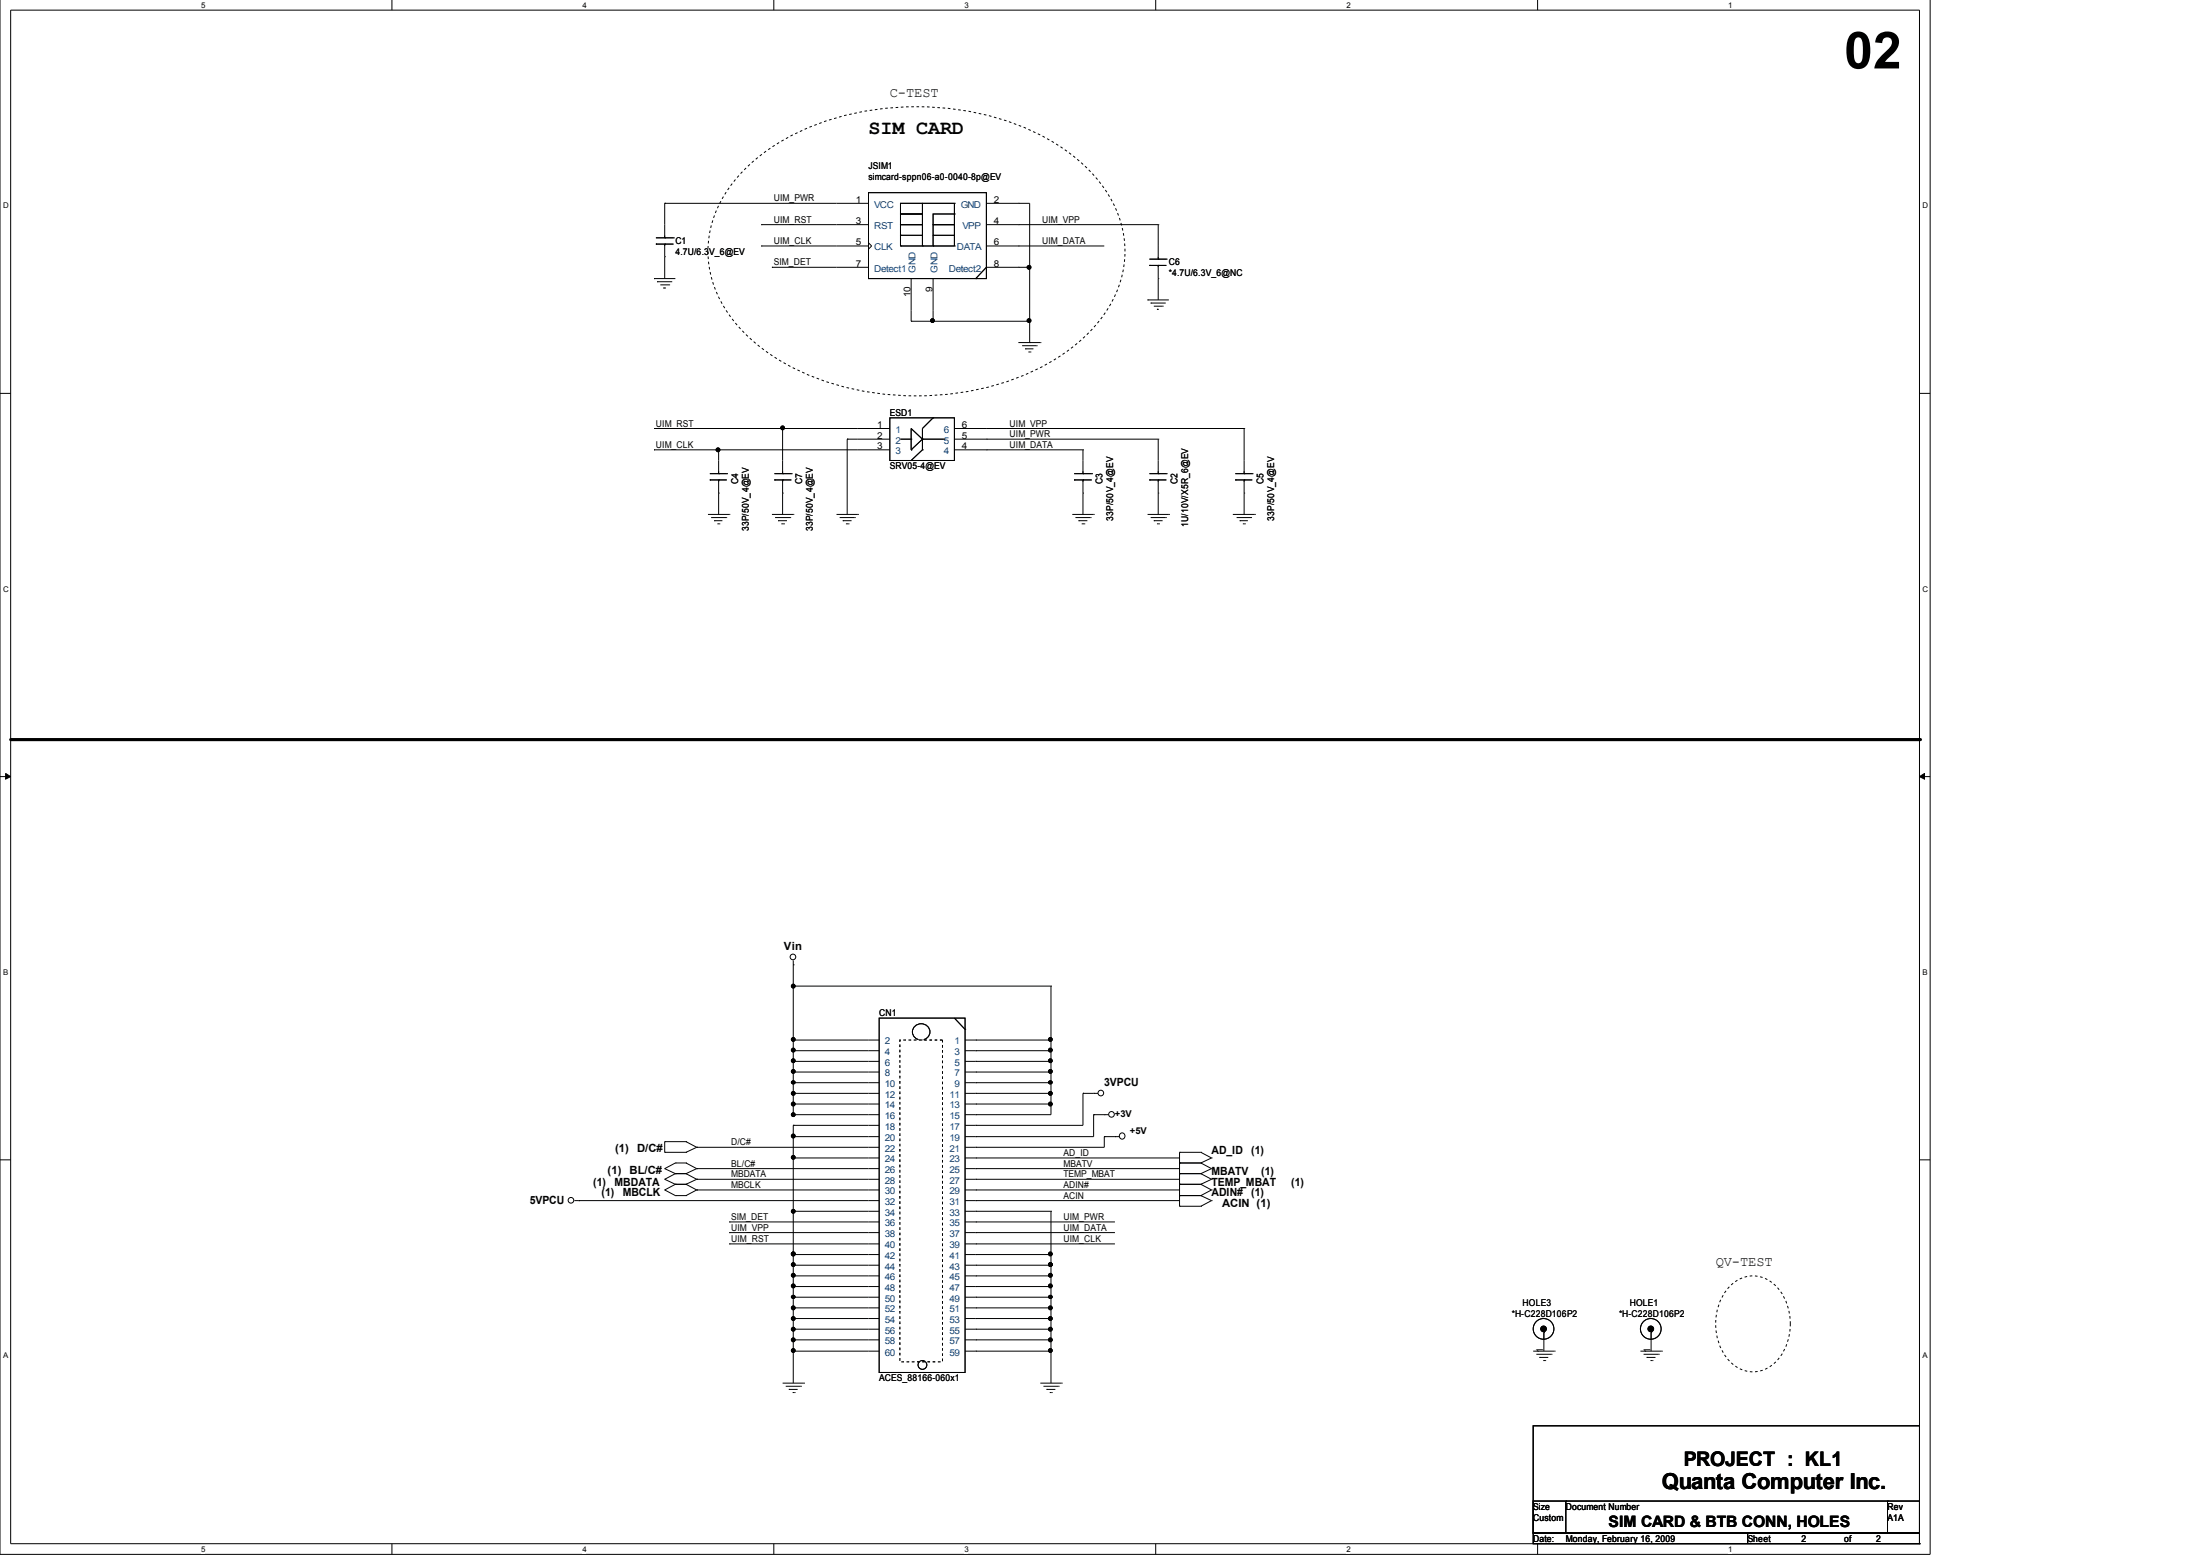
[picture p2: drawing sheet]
<svg xmlns="http://www.w3.org/2000/svg" width="297mm" height="210mm" viewBox="0 0 297 210" stroke-linecap="round" stroke-linejoin="round" font-family="sans-serif">
<path d="M0 -.1v209.9h260.6v-209.9M1.4 1.4h257.8v207h-257.8z" fill="none" stroke="#000" stroke-width=".14"/>
<g fill="#fff">
<path d="M27.2 .1h.4v1.1h-.4z"/>
<path d="M27.2 208.5h.4v1.1h-.4z"/>
</g>
<path d="M52.9 -.1v1.5M52.9 208.4v1.4" fill="none" stroke="#000" stroke-width=".14"/>
<g fill="#fff">
<path d="M78.7 .1h.4v1.1h-.4z"/>
<path d="M78.7 208.5h.4v1.1h-.4z"/>
</g>
<path d="M104.5 -.1v1.5M104.5 208.4v1.4" fill="none" stroke="#000" stroke-width=".14"/>
<g fill="#fff">
<path d="M130.2 .1h.4v1.1h-.4z"/>
<path d="M130.2 208.5h.4v1.1h-.4z"/>
</g>
<path d="M156 -.1v1.5M156 208.4v1.4" fill="none" stroke="#000" stroke-width=".14"/>
<g fill="#fff">
<path d="M181.8 .1h.4v1.1h-.4z"/>
<path d="M181.8 208.5h.4v1.1h-.4z"/>
</g>
<path d="M207.6 -.1v1.5M207.6 208.4v1.4" fill="none" stroke="#000" stroke-width=".14"/>
<g fill="#fff">
<path d="M233.3 .1h.5v1.1h-.5z"/>
<path d="M233.3 208.5h.5v1.1h-.5z"/>
<path d="M.4 27.2h.5v1.1h-.5z"/>
<path d="M259.6 27.2h.5v1.1h-.5z"/>
<path d="M.4 78.9h.5v1.1h-.5z"/>
<path d="M259.6 78.9h.5v1.1h-.5z"/>
</g>
<path d="M0 53.1h1.4M259.2 53.1h1.4" fill="none" stroke="#000" stroke-width=".14"/>
<g fill="#fff">
<path d="M.4 130.7h.5v1.1h-.5z"/>
<path d="M259.6 130.7h.5v1.1h-.5z"/>
</g>
<path d="M0 104.8h1.4M259.2 104.8h1.4" fill="none" stroke="#000" stroke-width=".14"/>
<path d="M.8 104.4l.6 .4-.6 .4zM259.2 104.8l.6-.4v.8z" fill="#000" stroke="#000" stroke-width=".14"/>
<g fill="#fff">
<path d="M.4 182.4h.6v1.1h-.6z"/>
<path d="M259.6 182.4h.6v1.1h-.6z"/>
</g>
<g fill="none" stroke="#000" stroke-width=".14">
<path d="M88.3 37.6h.1M88.3 37.6h2.9M88.6 32.9h.1M88.6 32.1h2.3M88.6 32.9h2.3M88.7 38h.1M88.7 38h2.1M89.2 38.5h1.1M89.6 38.9h.1M89.6 38.9h.3M89.7 27.4h.1M89.7 34.6h.1"/>
<path d="M89.7 32.9h.1M89.7 32.1h.1M89.7 27.4h27.6M89.7 27.4v4.7M89.7 32.9v4.7M90.3 38.5h.1M90.9 32.1h.1M102.8 30.3h.1M102.8 33.2h.1M102.8 30.3h14.5M102.8 33.2h14.5M104.2 36.1h.1"/>
<path d="M104.2 36.1h13.1M117.3 26h15.9v11.6h-15.9zM117.3 32.8l.4 .4-.4 .4M121.6 30.3h2.9v1.5h-2.9zM121.6 28.9h2.9v1.4h-2.9zM121.6 27.4h2.9v1.5h-2.9zM121.6 33.2h.1M121.6 31.8h.1M121.6 33.2h7.3M121.6 31.8v1.4M123 37.6v5.8M124.5 33.2h.1"/>
<path d="M124.5 27.4h4.4M124.5 31.8v1.4M126 28.9h2.9v1.4h-2.9zM126 30.3h2.9v1.5h-2.9zM126 33.2h.1M126 31.8v1.4M126 37.6v5.8M128.9 27.4h.1M128.9 28.9h.1M128.9 33.2h.1M128.9 27.4v1.5M128.9 31.8v1.4"/>
<path d="M131.7 37.6h.1M133.2 27.4h5.8v18.8M133.2 30.3h23.2M133.2 33.2h15.9M137.5 27.4h.1M137.5 30.3h.1M137.5 33.2h.1M137.5 36.1h.1M139 36.1h.1M139 36.1h-5.8l-1.5 1.5M155.2 35.8h.1M155.2 35h2.3"/>
<path d="M155.2 35.8h2.3M156.4 37.6h.1M156.4 30.3h.1M156.4 35.8h.1M156.4 35h.1M156.4 30.3v4.7M156.4 35.8v4.7M157.5 35h.1M88.3 57.8h.1M88.3 57.8h31.8M105.7 57.8h.1M105.7 57.8v6.1"/>
<path d="M114.4 59.3h.1M114.4 59.3h5.7M114.4 59.3v10.1M120.1 56.4h8.8v5.8h-8.8zM121.6 59.3h1.4M123 43.4h.1M123 59.3h.1M123 43.4h16M124.5 59.3h.1M124.5 59.3h2.9M124.5 59.3l-1.5-1.5v2.9M124.5 59.3l-1.5 1.4"/>
<path d="M126 43.4h.1M126 56.4h.1M126 56.4l-1.5 1.4v2.9M127.4 59.3h.1M128.9 59.3h27.5M128.9 57.8h39.1M133.2 59.3h.1M133.2 57.8h.1M137.5 46.2h3M138 46.7h2M138.4 47.1h.1M138.4 47.1h1.1"/>
<path d="M138.9 47.5h.2M139 43.4h.1M139 46.2h.1M139.1 47.5h.1M140 46.7h.1M140.5 46.2h.1M154.9 40.5h.1M154.9 40.5h2.9M155.4 40.9h.1M155.4 40.9h2M155.8 41.3h1.2M156.2 41.8h.1"/>
<path d="M156.2 41.8h.3M156.4 59.3h.1M156.4 59.3v4.6M157 41.3h.1M168 57.8h.1M168 57.8v6.1M88.3 60.7h.1M88.3 60.7h31.8M95.6 69.4h2.9M95.8 64.8h.1M95.8 64.8h2.3M95.8 63.9h2.3"/>
<path d="M96 69.9h2M96.4 70.3h.1M96.4 70.3h1.1M96.9 70.7h.2M97 60.7h.1M97 66.6h.1M97 63.9h.1M97 64.8h.1M97 60.7v3.2M97 64.8v4.6M97.1 70.7h.1M98 69.9h.1"/>
<path d="M98.1 63.9h.1M98.5 69.4h.1M104.2 69.4h2.9M104.6 64.8h.1M104.6 64.8h2.2M104.6 63.9h2.2M104.6 69.9h2.1M105.1 70.3h.1M105.1 70.3h1.2M105.5 70.7h.3M105.7 66.6h.1M105.7 63.9h.1"/>
<path d="M105.7 64.8h.1M105.7 64.8v4.6M105.8 70.7h.1M106.7 69.9h.1M106.8 63.9h.1M107.1 69.4h.1M112.9 69.4h2.9M113.4 69.9h2M113.8 70.3h.1M113.8 70.3h1.2M114.2 70.7h.4M114.6 70.7h.1"/>
<path d="M115.4 69.9h.1M115.8 69.4h.1M123 62.2h.1M123 60.7h.1M124.5 60.7h.1M124.5 60.7l-1.5 1.5M128.9 60.7h17.3M133.2 60.7h.1M144.8 69.4h2.9M145 64.8h.1M145 64.8h2.4M145 63.9h2.4"/>
<path d="M145.2 69.9h2M145.6 70.3h.1M145.6 70.3h1.2M146 70.7h.4M146.2 60.7h.1M146.2 66.6h.1M146.2 63.9h.1M146.2 64.8h.1M146.2 60.7v3.2M146.2 64.8v4.6M146.4 70.7h.1M147.2 69.9h.1"/>
<path d="M147.4 63.9h.1M147.7 69.4h.1M154.9 69.4h2.9M155.2 64.8h.1M155.2 64.8h2.3M155.2 63.9h2.3M155.4 69.9h2M155.8 70.3h.1M155.8 70.3h1.2M156.2 70.7h.3M156.4 66.6h.1M156.4 63.9h.1"/>
<path d="M156.4 64.8h.1M156.4 64.8v4.6M156.5 70.7h.1M157.4 69.9h.1M157.5 63.9h.1M157.8 69.4h.1M166.5 69.4h2.9M166.8 64.8h.1M166.8 64.8h2.3M166.8 63.9h2.3M167 69.9h1.9M167.4 70.3h.1"/>
<path d="M167.4 70.3h1.1M167.8 70.7h.3M168 66.6h.1M168 63.9h.1M168 64.8h.1M168 64.8v4.6M168.1 70.7h.1M168.9 69.9h.1M169.1 63.9h.1M169.4 69.4h.1M107.1 133.1h.1M107.1 130.2h.1"/>
<path d="M107.1 129.6v20.9M107.1 133.1h34.8M118.7 137.4h11.6v47.9h-11.6zM123.4 138.6a1.14 1.14 0 0 1 1.7-.1 1.14 1.14 0 0 1 0 1.7 1.15 1.15 0 0 1-1.5-.1 1.15 1.15 0 0 1-.2-1.5zM128.9 137.4l1.4 1.6M130.3 139h.1M141.9 133.1h.1M141.9 133.1v17.4h-11.6M0 156.6h1.4M89.7 157.7h.1M89.7 159.2h.1M89.7 154.1h.1"/>
<path d="M89.7 155.5h.1M89.7 154.1v1.4M89.7 157.7l1.5 .7M89.7 159.2l1.5 .7M89.7 154.1h2.9M89.7 155.5h2.9M91.2 158.4h.1M91.2 157h.1M91.2 159.9h.1M91.2 158.4h1.4M91.2 157h1.4M91.2 157l-1.5 .7"/>
<path d="M91.2 159.9h1.4M91.2 158.4l-1.5 .8M91.2 159.9l-1.5 .7M92.6 158.4h.1M92.6 157h.1M92.6 159.9h.1M92.6 154.1h.1M92.6 155.5h.1M92.6 157l1.5 .7M92.6 158.4l1.5 .8M92.6 159.9l1.5 .7M92.6 154.1l1.5 .8"/>
<path d="M94.1 157.7h.1M94.1 159.2h.1M94.1 154.9h.1M94.1 157.7h24.6M94.1 159.2h24.6M94.1 154.9h24.6M94.1 157.7l-1.5 .7M94.1 159.2l-1.5 .7M94.1 154.9l-1.5 .6M107.1 156.3h.1M107.1 151.9h.1M107.1 153.4h.1"/>
<path d="M107.1 140.4h.1M107.1 141.8h.1M107.1 149h.1M107.1 147.6h.1M107.1 146.1h.1M107.1 144.7h.1M107.1 143.3h.1M107.1 150.5h.1M107.1 156.3h11.6M107.1 151.9v34.8M107.1 147.6h11.6M107.1 150.5h11.6"/>
<path d="M107.1 153.4h11.6M107.1 151.9h11.6M107.1 140.4h11.6M107.1 141.8h11.6M107.1 149h11.6M107.1 146.1h11.6M107.1 144.7h11.6M107.1 143.3h11.6M130.3 157.7h29M130.3 159.2h29M130.3 156.3h29M130.3 147.6h11.6"/>
<path d="M130.3 140.4h11.6M130.3 141.8h11.6M130.3 149h11.6M130.3 146.1h11.6M130.3 144.7h11.6M130.3 143.3h11.6M131.7 151.9h.1M131.7 153.4h.1M131.7 154.9h.1M131.7 140.4h.1M131.7 141.8h.1M131.7 143.3h.1"/>
<path d="M131.7 144.7h.1M131.7 146.1h.1M131.7 147.6h.1M131.7 149h.1M131.7 150.5h.1M131.7 156.3h.1M131.7 157.7h.1M131.7 159.2h.1M141.9 140.4h.1M141.9 141.8h.1M141.9 143.3h.1M141.9 144.7h.1"/>
<path d="M141.9 147.6h.1M141.9 149h.1M141.9 146.1h.1M146.2 147.6h.1M146.2 147.6v4.3h-15.9M146.2 147.6h2.1M147.7 150.5h.1M147.7 147.6h.1M147.7 150.5h2M147.7 150.5v2.9h-17.4M149.1 153.4h.1M149.1 150.5h.1"/>
<path d="M149.1 153.4v1.5h-18.8M149.1 153.4h2M150.5 153.4h.1M159.3 158.4h.1M159.3 157h.1M159.3 159.9h.1M159.3 155.5h.1M159.3 158.4h2.8M159.3 157h2.8M159.3 159.9h2.8M159.3 155.5h2.8M159.3 155.5v7.3"/>
<path d="M162.1 158.4h.1M162.1 157h.1M162.1 159.9h.1M162.1 155.5h.1M162.1 157l1.5 .7M162.1 158.4l1.5 .8M162.1 159.9l1.5 .7M162.1 155.5l1.5 .8M163.6 157.7h.1M163.6 159.2h.1M163.6 156.3h.1M163.6 157.7l-1.5 .7"/>
<path d="M163.6 159.2l-1.5 .7M163.6 156.3l-1.5 .7M259.2 156.6h1.4M77.6 162.1h41.1M78.1 162.1h.1M89.7 160.6h.1M89.7 160.6l1.5 .8M91.2 161.4h.1M91.2 161.4h1.4M92.6 161.4h.1M94.1 160.6h.1M94.1 160.6h24.6"/>
<path d="M94.1 160.6l-1.5 .8M98.5 164.9h.1M98.5 166.4h.1M98.5 167.9h.1M98.5 164.9h20.2M98.5 166.4h20.2M98.5 167.9h20.2M107.1 163.5h.1M107.1 172.2h.1M107.1 169.3h.1M107.1 170.8h.1M107.1 173.7h.1"/>
<path d="M107.1 175.1h.1M107.1 178h.1M107.1 176.5h.1M107.1 179.4h.1M107.1 169.3h11.6M107.1 170.8h11.6M107.1 163.5h11.6M107.1 179.4h11.6M107.1 178h11.6M107.1 176.5h11.6M107.1 175.1h11.6M107.1 173.7h11.6"/>
<path d="M107.1 172.2h11.6M130.3 160.6h29M130.3 164.9h20.2M130.3 166.4h20.2M130.3 167.9h20.2M130.3 169.3h11.6M130.3 170.8h11.6M130.3 163.5h11.6M130.3 179.4h11.6M130.3 178h11.6M130.3 176.5h11.6M130.3 175.1h11.6"/>
<path d="M130.3 173.7h11.6M130.3 172.2h11.6M130.3 162.1h29M131.7 167.9h.1M131.7 164.9h.1M131.7 166.4h.1M131.7 169.3h.1M131.7 170.8h.1M131.7 179.4h.1M131.7 178h.1M131.7 176.5h.1M131.7 175.1h.1"/>
<path d="M131.7 173.7h.1M131.7 172.2h.1M131.7 160.6h.1M131.7 162.1h.1M131.7 163.5h.1M141.9 169.3h.1M141.9 172.2h.1M141.9 176.5h.1M141.9 173.7h.1M141.9 175.1h.1M141.9 179.4h.1M141.9 178h.1"/>
<path d="M141.9 163.5h.1M141.9 170.8h.1M141.9 163.5v23.2M159.3 161.4h.1M159.3 162.8h.1M159.3 161.4h2.8M159.3 162.8h2.8M162.1 161.4h.1M162.1 162.8h.1M162.1 161.4l1.5 .7M163.6 160.6h.1M163.6 162.1h.1"/>
<path d="M163.6 160.6l-1.5 .8M163.6 162.1l-1.5 .7M208.4 179.8h.1M208.4 179.8v2.6M222.9 179.8h.1M222.9 179.8v2.6M105.7 186.7h2.8M106.1 187.1h2M106.5 187.6h.1M106.5 187.6h1.2M107 188h.3M107.1 180.9h.1"/>
<path d="M107.1 182.4h.1M107.1 182.4h11.6M107.1 180.9h11.6M107.3 188h.1M108.1 187.1h.1M108.5 186.7h.1M130.3 182.4h11.6M130.3 180.9h11.6M131.7 182.4h.1M131.7 180.9h.1M140.5 186.7h2.8M140.9 187.1h2"/>
<path d="M141.3 187.6h.1M141.3 187.6h1.2M141.7 188h.3M141.9 182.4h.1M141.9 180.9h.1M142 188h.1M142.9 187.1h.1M143.3 186.7h.1M207 192.5h52.2v14.4h-52.2zM207 182.4h2.9M207.4 182.8h2.1M207.9 183.2h.1"/>
<path d="M207.9 183.2h1.1M208.4 183.7h.2M208.6 183.7h.1M209.5 182.8h.1M209.9 182.4h.1M221.5 182.4h2.9M221.9 182.8h2M222.3 183.2h.1M222.3 183.2h1.2M222.8 183.7h.3M223.1 183.7h.1M223.9 182.8h.1"/>
<path d="M224.4 182.4h.1M207 206.9h52.2v1.5h-52.2zM207 202.6h52.2v4.3h-52.2zM211.4 202.6h.1M211.4 202.6v4.3M236 206.9h.1M236 206.9v1.5M254.8 202.6h.1M254.8 202.6v4.3M259.2 208.4h.1M259.2 206.9v1.5"/>
<circle cx="107.1" cy="129.2" r=".38"/>
<circle cx="148.6" cy="147.5" r=".38"/>
<circle cx="150.1" cy="150.4" r=".38"/>
<circle cx="151.5" cy="153.3" r=".4"/>
<circle cx="77.1" cy="162" r=".38"/>
<circle cx="208.4" cy="179.4" r="1.4"/>
<circle cx="222.9" cy="179.4" r="1.4"/>
<circle cx="124.5" cy="184.2" r=".59"/>
</g>
<g fill="#000" stroke="#000" stroke-width=".14">
<path d="M106.9 146h.4l.1 .1-.1 .2h-.4l-.1-.2z" fill-rule="evenodd"/>
<path d="M106.9 146h.4l.1 .1-.1 .2h-.4l-.1-.2z" fill-rule="evenodd"/>
<path d="M141.6 146h.4l.1 .1-.1 .2h-.4v-.2z" fill-rule="evenodd"/>
<path d="M141.6 146h.4l.1 .1-.1 .2h-.4v-.2z" fill-rule="evenodd"/>
<path d="M106.9 174.9h.4l.1 .2-.1 .1h-.4l-.1-.1z" fill-rule="evenodd"/>
<path d="M106.9 174.9h.4l.1 .2-.1 .1h-.4l-.1-.1z" fill-rule="evenodd"/>
<path d="M141.6 174.9h.4l.1 .2-.1 .1h-.4v-.1z" fill-rule="evenodd"/>
<path d="M141.6 174.9h.4l.1 .2-.1 .1h-.4v-.1z" fill-rule="evenodd"/>
<circle cx="138.9" cy="36.1" r=".25"/>
<circle cx="105.7" cy="57.8" r=".25"/>
<circle cx="125.9" cy="43.3" r=".25"/>
<circle cx="138.9" cy="43.3" r=".25"/>
<circle cx="96.9" cy="60.7" r=".25"/>
<circle cx="107.1" cy="133.1" r=".25"/>
<circle cx="107.1" cy="141.7" r=".25"/>
<circle cx="107.1" cy="140.3" r=".25"/>
<circle cx="107.1" cy="147.6" r=".25"/>
<circle cx="107.1" cy="156.2" r=".25"/>
<circle cx="107.1" cy="143.2" r=".25"/>
<circle cx="107.1" cy="149" r=".25"/>
<circle cx="107.1" cy="150.5" r=".25"/>
<circle cx="107.1" cy="144.6" r=".25"/>
<circle cx="107.1" cy="153.3" r=".25"/>
<circle cx="141.8" cy="141.7" r=".25"/>
<circle cx="141.8" cy="140.3" r=".25"/>
<circle cx="141.8" cy="149" r=".25"/>
<circle cx="141.8" cy="147.6" r=".25"/>
<circle cx="141.8" cy="143.2" r=".25"/>
<circle cx="141.8" cy="144.6" r=".25"/>
<circle cx="107.1" cy="172.1" r=".25"/>
<circle cx="107.1" cy="173.6" r=".25"/>
<circle cx="107.1" cy="163.5" r=".25"/>
<circle cx="107.1" cy="176.5" r=".25"/>
<circle cx="107.1" cy="179.4" r=".25"/>
<circle cx="107.1" cy="169.3" r=".25"/>
<circle cx="107.1" cy="178" r=".25"/>
<circle cx="107.1" cy="170.7" r=".25"/>
<circle cx="141.8" cy="172.1" r=".25"/>
<circle cx="141.8" cy="173.6" r=".25"/>
<circle cx="141.8" cy="179.4" r=".25"/>
<circle cx="141.8" cy="176.5" r=".25"/>
<circle cx="141.8" cy="169.3" r=".25"/>
<circle cx="141.8" cy="178" r=".25"/>
<circle cx="141.8" cy="170.7" r=".25"/>
<circle cx="208.4" cy="179.4" r=".38"/>
<circle cx="222.9" cy="179.4" r=".38"/>
<circle cx="107.1" cy="182.3" r=".25"/>
<circle cx="107.1" cy="180.9" r=".25"/>
<circle cx="141.8" cy="180.9" r=".25"/>
<circle cx="141.8" cy="182.3" r=".25"/>
</g>
<path d="M1.4 99.8h257.8" fill="none" stroke="#000" stroke-width=".42"/>
<circle cx="259.2" cy="99.8" r=".21" fill="#000"/>
<path d="M101 22.4a31.7 31.7 0 0 1 18.2-7.7 37.5 37.5 0 0 1 22.9 4.4 20.1 20.1 0 0 1 9 10.1 14.6 14.6 0 0 1-3.4 15 28.5 28.5 0 0 1-15.1 8.2 38.7 38.7 0 0 1-25.5-2.7 21.9 21.9 0 0 1-10.1-9.6 14.3 14.3 0 0 1 1.7-15.1l1.1-1.4zM121.5 140.4h5.8v43.4h-5.8zM233.7 173.5a4.2 4.2 0 0 1 6.5 .6 7.7 7.7 0 0 1-.5 9.8 4.2 4.2 0 0 1-6.6-.6 7.7 7.7 0 0 1 .6-9.8z" fill="none" stroke="#000" stroke-width=".14" stroke-dasharray=".4 .4 .4 .4 .4 .4 .4 .4" stroke-linecap="butt"/>
<path d="M121.5 140.4h5.8v43.4h-5.8z" fill="none" stroke="#fff" stroke-width=".14" stroke-dasharray="0 .4 .4 .4 .4 .4 .4 .4 .4" stroke-linecap="butt"/>
<text font-size="6.9" x="249" y="9.2">02</text>
<text font-size="3" x="224.4" y="201">Quanta Computer Inc.</text>
<g font-size="2.7">
<text x="117.3" y="18">SIM CARD</text>
<text x="227.3" y="197.9">PROJECT : KL1</text>
</g>
<text font-size="2.1" x="217.2" y="206.1">SIM CARD &amp; BTB CONN, HOLES</text>
<g font-size="1.9">
<text x="120.1" y="13.1">C-TEST</text>
<text x="231.6" y="170.9">QV-TEST</text>
</g>
<g font-size="1.5">
<text x="105.8" y="128.2">Vin</text>
<text x="149.1" y="146.6">3VPCU</text>
<text x="83.1" y="155.5">(1)</text>
<text x="86" y="155.5">D/C#</text>
<text x="163.6" y="155.7">AD_ID</text>
<text x="168.9" y="155.7">(1)</text>
<text x="80.1" y="160">(1)</text>
<text x="81.2" y="161.5">(1)</text>
<text x="82" y="158.4">(1)</text>
<text x="83" y="160">MBDATA</text>
<text x="84.1" y="161.5">MBCLK</text>
<text x="85" y="158.4">BL/C#</text>
<text x="163.6" y="158.6">MBATV</text>
<text x="163.6" y="160">TEMP_MBAT</text>
<text x="163.6" y="161.5">ADIN#</text>
<text x="168.9" y="161.5">(1)</text>
<text x="170.3" y="158.6">(1)</text>
<text x="174.3" y="160">(1)</text>
<text x="71.5" y="162.5">5VPCU</text>
<text x="165" y="162.9">ACIN (1)</text>
</g>
<g font-size="1.3">
<text x="117.3" y="22.8">JSIM1</text>
<text x="104.5" y="27.2">UIM_PWR</text>
<text x="115.6" y="27.4">1</text>
<text x="117.3" y="24.3">simcard-sppn06-a0-0040-8p@EV</text>
<text x="134.2" y="27.4">2</text>
<text x="91.2" y="32.9">C1</text>
<text x="91.2" y="34.4">4.7U/6.3V_6@EV</text>
<text x="104.5" y="30.1">UIM_RST</text>
<text x="104.5" y="32.9">UIM_CLK</text>
<text x="104.5" y="35.8">SIM_DET</text>
<text x="115.6" y="33.1">5</text>
<text x="115.6" y="30.2">3</text>
<text x="115.6" y="36">7</text>
<text x="134.2" y="33.1">6</text>
<text x="134.2" y="30.2">4</text>
<text x="134.2" y="36">8</text>
<text x="140.7" y="30.1">UIM_VPP</text>
<text x="140.7" y="32.9">UIM_DATA</text>
<text x="157.8" y="35.8">C6</text>
<text x="122.9" y="40.1" transform="rotate(-90 122.9 40.1)">10</text>
<text x="125.9" y="39.4" transform="rotate(-90 125.9 39.4)">9</text>
<text x="157.8" y="37.3">*4.7U/6.3V_6@NC</text>
<text x="88.6" y="57.6">UIM_RST</text>
<text x="118.4" y="57.8">1</text>
<text x="118.4" y="59.2">2</text>
<text x="120.1" y="56.1">ESD1</text>
<text x="129.9" y="59.2">5</text>
<text x="129.9" y="57.8">6</text>
<text x="136.3" y="59">UIM_PWR</text>
<text x="136.3" y="57.6">UIM_VPP</text>
<text x="88.6" y="60.5">UIM_CLK</text>
<text x="99.7" y="65.4" transform="rotate(-90 99.7 65.4)">C4</text>
<text x="108.3" y="65.4" transform="rotate(-90 108.3 65.4)">C7</text>
<text x="118.4" y="60.6">3</text>
<text x="120.1" y="63.3">SRV05-4@EV</text>
<text x="129.9" y="60.6">4</text>
<text x="136.3" y="60.5">UIM_DATA</text>
<text x="148.8" y="65.4" transform="rotate(-90 148.8 65.4)">C3</text>
<text x="159" y="65.4" transform="rotate(-90 159 65.4)">C2</text>
<text x="170.6" y="65.4" transform="rotate(-90 170.6 65.4)">C5</text>
<text x="101.1" y="71.7" transform="rotate(-90 101.1 71.7)">33P/50V_4@EV</text>
<text x="109.7" y="71.7" transform="rotate(-90 109.7 71.7)">33P/50V_4@EV</text>
<text x="150.3" y="70.3" transform="rotate(-90 150.3 70.3)">33P/50V_4@EV</text>
<text x="160.4" y="71.1" transform="rotate(-90 160.4 71.1)">1U/10V/X5R_6@EV</text>
<text x="172" y="70.3" transform="rotate(-90 172 70.3)">33P/50V_4@EV</text>
<text x="118.7" y="137.2">CN1</text>
<text x="98.7" y="154.6">D/C#</text>
<text x="150.5" y="150.8">+3V</text>
<text x="152.6" y="153.1">+5V</text>
<text x="98.7" y="157.5">BL/C#</text>
<text x="98.7" y="158.9">MBDATA</text>
<text x="98.7" y="160.4">MBCLK</text>
<text x="143.6" y="156.1">AD_ID</text>
<text x="143.6" y="157.5">MBATV</text>
<text x="143.6" y="158.9">TEMP_MBAT</text>
<text x="143.6" y="160.4">ADIN#</text>
<text x="143.6" y="161.8">ACIN</text>
<text x="98.7" y="164.7">SIM_DET</text>
<text x="98.7" y="166.1">UIM_VPP</text>
<text x="98.7" y="167.7">UIM_RST</text>
<text x="143.6" y="167.7">UIM_CLK</text>
<text x="143.6" y="164.7">UIM_PWR</text>
<text x="143.6" y="166.1">UIM_DATA</text>
<text x="204.1" y="177.7">*H-C228D106P2</text>
<text x="205.6" y="176.3">HOLE3</text>
<text x="218.6" y="177.7">*H-C228D106P2</text>
<text x="220" y="176.3">HOLE1</text>
<text x="208.4" y="182.6" transform="rotate(-90 208.4 182.6)">1</text>
<text x="222.8" y="182.6" transform="rotate(-90 222.8 182.6)">1</text>
<text x="118.7" y="186.5">ACES_88166-060x1</text>
<text x="207" y="203.8">Size</text>
<text x="211.4" y="203.8">Document Number</text>
<text x="254.8" y="203.8">Rev</text>
<text x="207" y="208.1">Date:</text>
<text x="207" y="205.2">Custom</text>
<text x="211.4" y="208.1">Monday, February 16, 2009</text>
<text x="236" y="208.1">Sheet</text>
<text x="243.2" y="208.1">2</text>
<text x="249" y="208.1">of</text>
<text x="253.3" y="208.1">2</text>
<text x="254.8" y="205.2">A1A</text>
</g>
<g font-size="1.3" fill="#004080">
<text x="118" y="28">VCC</text>
<text x="129.7" y="28">GND</text>
<text x="118" y="33.8">CLK</text>
<text x="118" y="30.9">RST</text>
<text x="129.2" y="33.8">DATA</text>
<text x="130" y="30.9">VPP</text>
<text x="118" y="36.7">Detect1</text>
<text x="123.6" y="36.8" transform="rotate(-90 123.6 36.8)">GND</text>
<text x="126.6" y="36.8" transform="rotate(-90 126.6 36.8)">GND</text>
<text x="128.1" y="36.7">Detect2</text>
<text x="120.9" y="58.4">1</text>
<text x="120.9" y="59.9">2</text>
<text x="127.4" y="59.9">5</text>
<text x="127.4" y="58.4">6</text>
<text x="120.9" y="61.3">3</text>
<text x="127.4" y="61.3">4</text>
<text x="119.5" y="141">2</text>
<text x="119.5" y="142.4">4</text>
<text x="119.5" y="143.9">6</text>
<text x="128.9" y="141">1</text>
<text x="128.9" y="142.4">3</text>
<text x="128.9" y="143.9">5</text>
<text x="119.5" y="145.3">8</text>
<text x="119.5" y="146.7">10</text>
<text x="119.5" y="148.2">12</text>
<text x="119.5" y="149.6">14</text>
<text x="128.2" y="148.2">11</text>
<text x="128.2" y="149.6">13</text>
<text x="128.9" y="145.3">7</text>
<text x="128.9" y="146.7">9</text>
<text x="119.5" y="151.1">16</text>
<text x="119.5" y="152.5">18</text>
<text x="119.5" y="154">20</text>
<text x="119.5" y="155.5">22</text>
<text x="128.2" y="151.1">15</text>
<text x="128.2" y="152.5">17</text>
<text x="128.2" y="154">19</text>
<text x="128.2" y="155.5">21</text>
<text x="119.5" y="156.9">24</text>
<text x="119.5" y="158.3">26</text>
<text x="119.5" y="159.8">28</text>
<text x="119.5" y="161.2">30</text>
<text x="128.2" y="156.9">23</text>
<text x="128.2" y="158.3">25</text>
<text x="128.2" y="159.8">27</text>
<text x="128.2" y="161.2">29</text>
<text x="119.5" y="162.7">32</text>
<text x="119.5" y="164.1">34</text>
<text x="119.5" y="165.5">36</text>
<text x="119.5" y="167">38</text>
<text x="128.2" y="162.7">31</text>
<text x="128.2" y="164.1">33</text>
<text x="128.2" y="165.5">35</text>
<text x="128.2" y="167">37</text>
<text x="119.5" y="168.5">40</text>
<text x="119.5" y="169.9">42</text>
<text x="119.5" y="171.4">44</text>
<text x="119.5" y="172.8">46</text>
<text x="128.2" y="168.5">39</text>
<text x="128.2" y="169.9">41</text>
<text x="128.2" y="171.4">43</text>
<text x="128.2" y="172.8">45</text>
<text x="119.5" y="174.3">48</text>
<text x="119.5" y="175.7">50</text>
<text x="119.5" y="177.1">52</text>
<text x="119.5" y="178.6">54</text>
<text x="128.2" y="174.3">47</text>
<text x="128.2" y="175.7">49</text>
<text x="128.2" y="177.1">51</text>
<text x="128.2" y="178.6">53</text>
<text x="119.5" y="180">56</text>
<text x="119.5" y="181.5">58</text>
<text x="119.5" y="183">60</text>
<text x="128.2" y="180">55</text>
<text x="128.2" y="181.5">57</text>
<text x="128.2" y="183">59</text>
</g>
<g font-size="1.1">
<text x="27.2" y="1">5</text>
<text x="78.7" y="1">4</text>
<text x="130.2" y="1">3</text>
<text x="181.8" y="1">2</text>
<text x="233.3" y="1">1</text>
<text x=".4" y="28.1">D</text>
<text x="259.6" y="28.1">D</text>
<text x=".4" y="79.9">C</text>
<text x="259.6" y="79.9">C</text>
<text x=".4" y="131.6">B</text>
<text x="259.6" y="131.6">B</text>
<text x=".4" y="183.3">A</text>
<text x="259.6" y="183.3">A</text>
<text x="27.2" y="209.5">5</text>
<text x="78.7" y="209.5">4</text>
<text x="130.2" y="209.5">3</text>
<text x="181.8" y="209.5">2</text>
<text x="233.3" y="209.5">1</text>
</g>
</svg>
